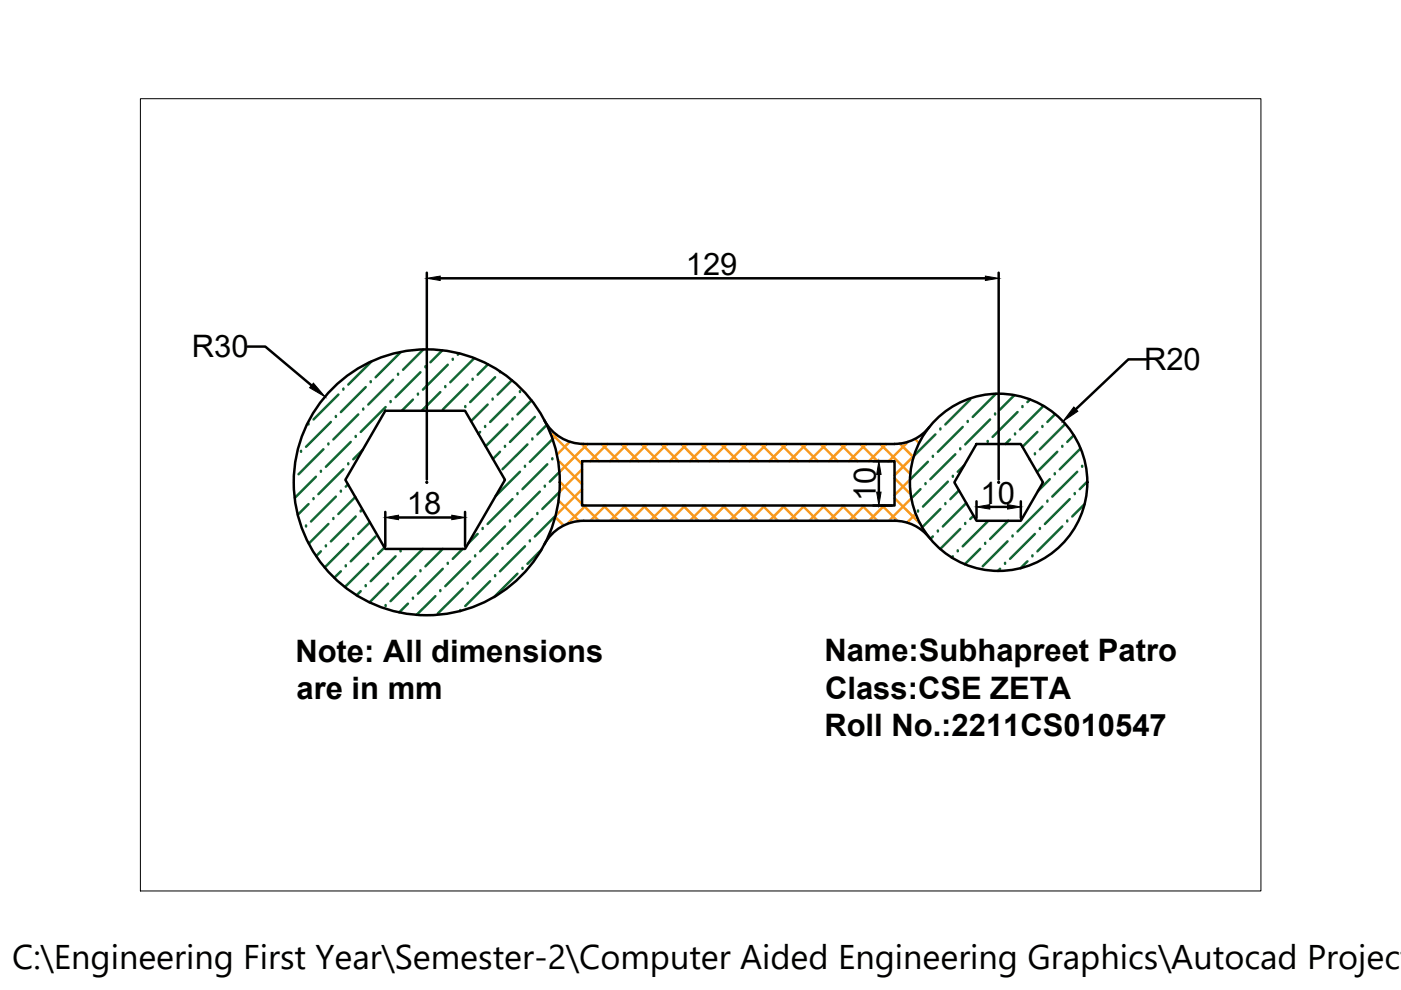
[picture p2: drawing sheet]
<svg xmlns="http://www.w3.org/2000/svg" width="297mm" height="210mm" viewBox="0 0 297 210" stroke-linecap="round" stroke-linejoin="round" font-family="sans-serif">
<!-- layer: 0 -->
<circle cx="65.4" cy="90" r=".26" fill="#136734"/>
<path d="M71.7 83.7l-5.2 5.2" fill="none" stroke="#136734" stroke-width=".53"/>
<circle cx="72.8" cy="82.6" r=".26" fill="#136734"/>
<path d="M78.8 76.6l-5 4.9" fill="none" stroke="#136734" stroke-width=".53"/>
<circle cx="63.8" cy="95.8" r=".26" fill="#136734"/>
<path d="M70.2 89.5l-5.3 5.2" fill="none" stroke="#136734" stroke-width=".53"/>
<circle cx="71.2" cy="88.4" r=".26" fill="#136734"/>
<path d="M77.5 82.1l-5.2 5.3" fill="none" stroke="#136734" stroke-width=".53"/>
<circle cx="78.6" cy="81" r=".26" fill="#136734"/>
<path d="M84.9 74.7l-5.3 5.3M68.6 95.3l-5.3 5.3" fill="none" stroke="#136734" stroke-width=".53"/>
<circle cx="69.6" cy="94.2" r=".26" fill="#136734"/>
<path d="M76 87.9l-5.3 5.3" fill="none" stroke="#136734" stroke-width=".53"/>
<circle cx="77" cy="86.8" r=".26" fill="#136734"/>
<path d="M83.3 80.5l-5.2 5.3" fill="none" stroke="#136734" stroke-width=".53"/>
<circle cx="84.4" cy="79.5" r=".26" fill="#136734"/>
<path d="M89.8 74.1l-4.3 4.3M67 101.1l-4.5 4.5" fill="none" stroke="#136734" stroke-width=".53"/>
<circle cx="68" cy="100" r=".26" fill="#136734"/>
<path d="M74.4 93.7l-5.3 5.3" fill="none" stroke="#136734" stroke-width=".53"/>
<circle cx="75.4" cy="92.6" r=".26" fill="#136734"/>
<path d="M81.8 86.3l-5.3 5.3" fill="none" stroke="#136734" stroke-width=".53"/>
<circle cx="82.8" cy="85.3" r=".26" fill="#136734"/>
<path d="M89.1 78.9l-5.2 5.3" fill="none" stroke="#136734" stroke-width=".53"/>
<circle cx="90.2" cy="77.9" r=".26" fill="#136734"/>
<path d="M93.8 74.3l-2.5 2.5M65.4 106.9l-2.3 2.2" fill="none" stroke="#136734" stroke-width=".53"/>
<circle cx="66.5" cy="105.8" r=".26" fill="#136734"/>
<path d="M72.8 99.5l-5.3 5.3" fill="none" stroke="#136734" stroke-width=".53"/>
<circle cx="73.8" cy="98.4" r=".26" fill="#136734"/>
<path d="M76.9 95.4l-2 2M87.6 84.7l-2.4 2.4" fill="none" stroke="#136734" stroke-width=".53"/>
<circle cx="88.6" cy="83.7" r=".26" fill="#136734"/>
<path d="M94.9 77.3l-5.2 5.3" fill="none" stroke="#136734" stroke-width=".53"/>
<circle cx="96" cy="76.3" r=".26" fill="#136734"/>
<path d="M97.4 74.9l-.3 .3" fill="none" stroke="#136734" stroke-width=".53"/>
<circle cx="64.9" cy="111.6" r=".26" fill="#136734"/>
<path d="M71.2 105.3l-5.3 5.3" fill="none" stroke="#136734" stroke-width=".53"/>
<circle cx="72.3" cy="104.2" r=".26" fill="#136734"/>
<path d="M93.4 83.1l-4 4M73.8 102.7l-.5 .5" fill="none" stroke="#136734" stroke-width=".53"/>
<circle cx="94.4" cy="82.1" r=".26" fill="#136734"/>
<path d="M100.6 75.9l-5.1 5.1M69.6 111.1l-4.1 4.1" fill="none" stroke="#136734" stroke-width=".53"/>
<circle cx="70.7" cy="110" r=".26" fill="#136734"/>
<path d="M99.2 81.5l-5.3 5.3M75.3 105.4l-3.6 3.6" fill="none" stroke="#136734" stroke-width=".53"/>
<circle cx="100.2" cy="80.5" r=".26" fill="#136734"/>
<path d="M103.5 77.2l-2.2 2.3M68 116.9l-1 1" fill="none" stroke="#136734" stroke-width=".53"/>
<circle cx="69.1" cy="115.8" r=".26" fill="#136734"/>
<path d="M75.4 109.5l-5.2 5.3" fill="none" stroke="#136734" stroke-width=".53"/>
<g fill="#136734">
<circle cx="76.5" cy="108.5" r=".26"/>
<circle cx="98.6" cy="86.3" r=".26"/>
</g>
<path d="M105 80l-5.3 5.3" fill="none" stroke="#136734" stroke-width=".53"/>
<circle cx="106" cy="78.9" r=".26" fill="#136734"/>
<path d="M73.8 115.3l-5 5" fill="none" stroke="#136734" stroke-width=".53"/>
<circle cx="74.9" cy="114.3" r=".26" fill="#136734"/>
<path d="M103.4 85.8l-3.5 3.5M78.4 110.7l-2.4 2.5" fill="none" stroke="#136734" stroke-width=".53"/>
<circle cx="104.4" cy="84.7" r=".26" fill="#136734"/>
<path d="M108.5 80.6l-3 3.1M72.3 121.1l-1.4 1.4" fill="none" stroke="#136734" stroke-width=".53"/>
<circle cx="73.3" cy="120.1" r=".26" fill="#136734"/>
<path d="M101.8 91.6l-.4 .4M79.6 113.7l-5.2 5.3" fill="none" stroke="#136734" stroke-width=".53"/>
<circle cx="102.9" cy="90.5" r=".26" fill="#136734"/>
<path d="M109.2 84.2l-5.3 5.3" fill="none" stroke="#136734" stroke-width=".53"/>
<circle cx="110.2" cy="83.1" r=".26" fill="#136734"/>
<path d="M78.1 119.5l-5 5" fill="none" stroke="#136734" stroke-width=".53"/>
<circle cx="79.1" cy="118.5" r=".26" fill="#136734"/>
<path d="M107.6 90l-4.6 4.6M81.5 116.1l-1.3 1.3" fill="none" stroke="#136734" stroke-width=".53"/>
<circle cx="108.7" cy="88.9" r=".26" fill="#136734"/>
<path d="M112.7 84.9l-3 3M76.5 125.3l-.9 .9" fill="none" stroke="#136734" stroke-width=".53"/>
<circle cx="77.5" cy="124.3" r=".26" fill="#136734"/>
<path d="M83.9 118l-5.3 5.2" fill="none" stroke="#136734" stroke-width=".53"/>
<circle cx="84.9" cy="116.9" r=".26" fill="#136734"/>
<path d="M106 95.8l-1.5 1.5" fill="none" stroke="#136734" stroke-width=".53"/>
<circle cx="107.1" cy="94.7" r=".26" fill="#136734"/>
<path d="M113.4 88.4l-5.3 5.3M82.3 123.8l-4 3.9" fill="none" stroke="#136734" stroke-width=".53"/>
<circle cx="83.3" cy="122.7" r=".26" fill="#136734"/>
<path d="M111.8 94.2l-5.3 5.3M89.6 116.4l-5.2 5.2" fill="none" stroke="#136734" stroke-width=".53"/>
<circle cx="112.9" cy="93.2" r=".26" fill="#136734"/>
<path d="M115.9 90.1l-2 2" fill="none" stroke="#136734" stroke-width=".53"/>
<circle cx="81.8" cy="128.5" r=".26" fill="#136734"/>
<path d="M88.1 122.2l-5.3 5.3" fill="none" stroke="#136734" stroke-width=".53"/>
<circle cx="89.1" cy="121.1" r=".26" fill="#136734"/>
<path d="M93.9 116.4l-3.7 3.7M110.2 100l-5.1 5.2" fill="none" stroke="#136734" stroke-width=".53"/>
<circle cx="111.3" cy="99" r=".26" fill="#136734"/>
<path d="M117.2 93.1l-4.9 4.8M86.5 128l-1.9 1.9" fill="none" stroke="#136734" stroke-width=".53"/>
<circle cx="87.6" cy="126.9" r=".26" fill="#136734"/>
<path d="M93.9 120.6l-5.3 5.3" fill="none" stroke="#136734" stroke-width=".53"/>
<circle cx="94.9" cy="119.5" r=".26" fill="#136734"/>
<path d="M98.1 116.4l-2.1 2.1M101.3 113.2l-2 2" fill="none" stroke="#136734" stroke-width=".53"/>
<circle cx="102.3" cy="112.2" r=".26" fill="#136734"/>
<path d="M108.7 105.8l-5.3 5.3" fill="none" stroke="#136734" stroke-width=".53"/>
<circle cx="109.7" cy="104.8" r=".26" fill="#136734"/>
<path d="M116 98.4l-5.2 5.3" fill="none" stroke="#136734" stroke-width=".53"/>
<circle cx="117.1" cy="97.4" r=".26" fill="#136734"/>
<path d="M92.3 126.4l-4 4" fill="none" stroke="#136734" stroke-width=".53"/>
<circle cx="93.4" cy="125.3" r=".26" fill="#136734"/>
<path d="M99.7 119l-5.3 5.3" fill="none" stroke="#136734" stroke-width=".53"/>
<circle cx="100.7" cy="118" r=".26" fill="#136734"/>
<path d="M107.1 111.6l-5.3 5.3" fill="none" stroke="#136734" stroke-width=".53"/>
<circle cx="108.1" cy="110.6" r=".26" fill="#136734"/>
<path d="M114.5 104.2l-5.3 5.3" fill="none" stroke="#136734" stroke-width=".53"/>
<circle cx="115.5" cy="103.2" r=".26" fill="#136734"/>
<path d="M118.6 100.1l-2 2M98.1 124.8l-5.3 5.3" fill="none" stroke="#136734" stroke-width=".53"/>
<circle cx="99.2" cy="123.8" r=".26" fill="#136734"/>
<path d="M105.5 117.4l-5.3 5.3" fill="none" stroke="#136734" stroke-width=".53"/>
<circle cx="106.5" cy="116.4" r=".26" fill="#136734"/>
<path d="M112.9 110l-5.3 5.3" fill="none" stroke="#136734" stroke-width=".53"/>
<circle cx="113.9" cy="109" r=".26" fill="#136734"/>
<path d="M118.6 104.3l-3.6 3.6" fill="none" stroke="#136734" stroke-width=".53"/>
<circle cx="97.6" cy="129.6" r=".26" fill="#136734"/>
<path d="M103.9 123.2l-5.3 5.3" fill="none" stroke="#136734" stroke-width=".53"/>
<circle cx="105" cy="122.2" r=".26" fill="#136734"/>
<path d="M111.3 115.8l-5.3 5.3" fill="none" stroke="#136734" stroke-width=".53"/>
<circle cx="112.3" cy="114.8" r=".26" fill="#136734"/>
<path d="M117.8 109.3l-4.4 4.4M109.7 121.6l-4.9 5" fill="none" stroke="#136734" stroke-width=".53"/>
<circle cx="110.8" cy="120.6" r=".26" fill="#136734"/>
<path d="M198.3 92.1l-4.5 4.5M114.8 116.5l-3 3" fill="none" stroke="#136734" stroke-width=".53"/>
<circle cx="199.4" cy="91.1" r=".26" fill="#136734"/>
<path d="M196.7 97.9l-3.8 3.8M205.7 84.7l-5.3 5.3" fill="none" stroke="#136734" stroke-width=".53"/>
<circle cx="197.8" cy="96.9" r=".26" fill="#136734"/>
<path d="M204.1 90.5l-5.3 5.3" fill="none" stroke="#136734" stroke-width=".53"/>
<circle cx="205.2" cy="89.5" r=".26" fill="#136734"/>
<path d="M211.2 83.5l-5 4.9M195.2 103.7l-2 1.9" fill="none" stroke="#136734" stroke-width=".53"/>
<circle cx="196.2" cy="102.7" r=".26" fill="#136734"/>
<path d="M202.6 96.3l-5.3 5.3" fill="none" stroke="#136734" stroke-width=".53"/>
<circle cx="203.6" cy="95.3" r=".26" fill="#136734"/>
<path d="M209.9 88.9l-5.3 5.3" fill="none" stroke="#136734" stroke-width=".53"/>
<circle cx="211" cy="87.9" r=".26" fill="#136734"/>
<path d="M215.1 83.8l-3.1 3" fill="none" stroke="#136734" stroke-width=".53"/>
<circle cx="194.6" cy="108.5" r=".26" fill="#136734"/>
<path d="M201 102.1l-5.3 5.3" fill="none" stroke="#136734" stroke-width=".53"/>
<circle cx="202" cy="101.1" r=".26" fill="#136734"/>
<path d="M204.4 98.7l-1.3 1.3" fill="none" stroke="#136734" stroke-width=".53"/>
<circle cx="209.4" cy="93.7" r=".26" fill="#136734"/>
<path d="M215.7 87.4l-5.3 5.2" fill="none" stroke="#136734" stroke-width=".53"/>
<circle cx="216.8" cy="86.3" r=".26" fill="#136734"/>
<path d="M218.4 84.7l-.6 .6M199.4 107.9l-3.9 3.9" fill="none" stroke="#136734" stroke-width=".53"/>
<circle cx="200.4" cy="106.9" r=".26" fill="#136734"/>
<path d="M214.2 93.2l-1 .9M203.3 104l-1.8 1.8" fill="none" stroke="#136734" stroke-width=".53"/>
<circle cx="215.2" cy="92.1" r=".26" fill="#136734"/>
<path d="M221.2 86.1l-5 5M197.8 113.7l-.5 .6" fill="none" stroke="#136734" stroke-width=".53"/>
<circle cx="198.8" cy="112.7" r=".26" fill="#136734"/>
<path d="M219.9 91.6l-3.1 3.1M204.9 106.7l-5 4.9" fill="none" stroke="#136734" stroke-width=".53"/>
<circle cx="221" cy="90.5" r=".26" fill="#136734"/>
<path d="M223.7 87.8l-1.6 1.7M203.6 112.2l-4.3 4.2" fill="none" stroke="#136734" stroke-width=".53"/>
<circle cx="204.6" cy="111.1" r=".26" fill="#136734"/>
<path d="M218.4 97.4h-.1M206.4 109.3l-.7 .7" fill="none" stroke="#136734" stroke-width=".53"/>
<circle cx="219.4" cy="96.3" r=".26" fill="#136734"/>
<path d="M225.7 90l-5.2 5.3M202 118l-.2 .2" fill="none" stroke="#136734" stroke-width=".53"/>
<circle cx="203.1" cy="116.9" r=".26" fill="#136734"/>
<path d="M224.2 95.8l-4.3 4.3M209.4 110.6l-5.3 5.2" fill="none" stroke="#136734" stroke-width=".53"/>
<circle cx="225.2" cy="94.7" r=".26" fill="#136734"/>
<path d="M227.7 92.3l-1.4 1.4M207.8 116.4l-3.3 3.2" fill="none" stroke="#136734" stroke-width=".53"/>
<circle cx="208.9" cy="115.3" r=".26" fill="#136734"/>
<path d="M213.8 110.4l-3.9 3.9M222.6 101.6l-2.5 2.5" fill="none" stroke="#136734" stroke-width=".53"/>
<circle cx="223.6" cy="100.6" r=".26" fill="#136734"/>
<path d="M229.1 95.1l-4.4 4.4M213.6 114.8l-5.2 5.3" fill="none" stroke="#136734" stroke-width=".53"/>
<circle cx="214.7" cy="113.7" r=".26" fill="#136734"/>
<path d="M221 107.4l-5.3 5.3" fill="none" stroke="#136734" stroke-width=".53"/>
<circle cx="222.1" cy="106.4" r=".26" fill="#136734"/>
<path d="M228.4 100l-5.3 5.3" fill="none" stroke="#136734" stroke-width=".53"/>
<circle cx="229.4" cy="99" r=".26" fill="#136734"/>
<path d="M212 120.6l-.4 .5" fill="none" stroke="#136734" stroke-width=".53"/>
<circle cx="213.1" cy="119.5" r=".26" fill="#136734"/>
<path d="M219.4 113.2l-5.2 5.3" fill="none" stroke="#136734" stroke-width=".53"/>
<circle cx="220.5" cy="112.2" r=".26" fill="#136734"/>
<path d="M226.8 105.8l-5.3 5.3" fill="none" stroke="#136734" stroke-width=".53"/>
<circle cx="227.9" cy="104.8" r=".26" fill="#136734"/>
<path d="M217.8 119l-1.4 1.5M230.5 102.1l-1.6 1.6" fill="none" stroke="#136734" stroke-width=".53"/>
<circle cx="218.9" cy="118" r=".26" fill="#136734"/>
<path d="M225.2 111.6l-5.3 5.3" fill="none" stroke="#136734" stroke-width=".53"/>
<circle cx="226.3" cy="110.6" r=".26" fill="#136734"/>
<path d="M229.9 106.9l-2.6 2.6" fill="none" stroke="#136734" stroke-width=".53"/>
<g fill="none" stroke="#f8991e" stroke-width=".53">
<path d="M116 90l-.1 .1M116.6 91.6l6.8 6.8M118.1 92.2l-.9 .9M118.3 97.5l5.1 5.1M120.8 93.7l-2.7 2.7M123.3 94.1l3.7 3.7M123.4 99.5l-4.8 4.8M124.6 94.1l-6 6M127.6 94.1l3.6 3.7M128.8 94.1l-3.7 3.7M131.8 94.1l3.6 3.7M133 94.1l-3.6 3.7"/>
<path d="M136 94.1l3.6 3.7M137.2 94.1l-3.6 3.7M140.2 94.1l3.7 3.7M141.4 94.1l-3.6 3.7M144.4 94.1l3.7 3.7M145.7 94.1l-3.7 3.7M148.7 94.1l3.6 3.7M149.9 94.1l-3.7 3.7M152.9 94.1l3.6 3.7M154.1 94.1l-3.6 3.7M157.1 94.1l3.6 3.7M158.3 94.1l-3.6 3.7"/>
<path d="M161.3 94.1l3.7 3.7M162.5 94.1l-3.6 3.7M165.5 94.1l3.7 3.7M166.8 94.1l-3.7 3.7M169.8 94.1l3.6 3.7M171 94.1l-3.6 3.7M174 94.1l3.6 3.7M175.2 94.1l-3.6 3.7M178.2 94.1l3.6 3.7M179.4 94.1l-3.6 3.7M182.4 94.1l3.7 3.7M183.6 94.1l-3.6 3.7"/>
<path d="M186.6 94.1l6.4 6.4M187.9 94.1l-3.7 3.7M190.8 94.1l2.9 2.9M192.5 93.7l-4.1 4.1M193.8 96.6l-4.1 4.2M194 93.1l.9 .9M196.4 91.3h.1M116.7 112.8l.4 .4M117.7 109.6l1.8 1.8M118.4 106.1l4.4 4.4M118.7 102.1l4.7 4.7M123.4 103.7l-5.6 5.6"/>
<path d="M123.7 107.2l3.3 3.2M124.2 107.2l-3.9 3.9M127.9 107.2l3.3 3.2M128.4 107.2l-3.2 3.2M132.2 107.2l3.2 3.2M132.6 107.2l-3.2 3.2M136.4 107.2l3.2 3.2M136.8 107.2l-3.2 3.2M140.6 107.2l3.2 3.2M141.1 107.2l-3.3 3.2M144.8 107.2l3.2 3.2M145.3 107.2l-3.3 3.2"/>
<path d="M149 107.2l3.3 3.2M149.5 107.2l-3.2 3.2M153.3 107.2l3.2 3.2M153.7 107.2l-3.2 3.2M157.5 107.2l3.2 3.2M158 107.2l-3.3 3.2M161.7 107.2l3.2 3.2M162.2 107.2l-3.3 3.2M165.9 107.2l3.2 3.2M166.4 107.2l-3.3 3.2M170.1 107.2l3.3 3.2M170.6 107.2l-3.2 3.2"/>
<path d="M174.4 107.2l3.2 3.2M174.8 107.2l-3.2 3.2M178.6 107.2l3.2 3.2M179 107.2l-3.2 3.2M182.8 107.2l3.2 3.2M183.3 107.2l-3.3 3.2M187 107.2l3.3 3.2M187.5 107.2l-3.3 3.2M189.7 105.6l5.4 5.5M189.7 101.4l3.4 3.4M192.9 101.7l-3.2 3.3M193.2 105.6l-4.7 4.8"/>
<path d="M194.1 108.9l-1.8 1.9M195.5 111.8l-.4 .4"/>
</g>
<g fill="none" stroke="#000" stroke-width=".53">
<path d="M90.5 57.8v43.9M93.3 59h115.6M211.7 57.8v43.9M52.5 73.5h3.7l9.8 8.2M243 76.2h-3.8l-11.1 10.6M81.7 87.1h16.9l8.5 14.6-8.5 14.7h-16.9l-8.5-14.7zM115.4 89.1a9.4 9.4 0 0 0 8.3 5M123.4 97.8h66.3v9.4h-66.3zM185.2 97.8h3.9M197 90.6a9.4 9.4 0 0 1-7.4 3.5h-65.9M207 94.1h9.4l4.7 8.2-4.7 8.1h-9.4l-4.7-8.1zM81.7 108.5v7.3"/>
<path d="M84.5 109.7h11.3M90.4 102.3h.2M90.5 102.2v.2M98.6 108.5v7.3M123.7 110.4a9.4 9.4 0 0 0-8.3 5M123.7 110.4h65.9a9.4 9.4 0 0 1 7.4 3.6M185.2 107.2h3.9M186.3 100.6v3.7M207 106.3v3.5M209.9 107.5h3.7M211.7 102.3h.1M211.7 102.2v.2"/>
<path d="M216.4 106.3v3.5"/>
<circle cx="90.5" cy="102.3" r="28.2"/>
<circle cx="211.7" cy="102.3" r="18.8"/>
</g>
<path d="M90.5 59l2.8-.5v1zM208.9 58.5l2.8 .5-2.8 .5zM66.4 81.2l2.5 2.9-3.3-1.9zM227.7 86.3l.8 .9-3.1 2.1zM81.7 109.7l2.8-.5v1zM95.8 109.2l2.8 .5-2.8 .5zM186.3 97.8l.5 2.8h-.9zM185.9 104.3h.9l-.5 2.9zM207 107.5l2.9-.5v.9zM213.6 107l2.8 .5-2.8 .4z" fill="#000" stroke="#000" stroke-width=".21"/>
<path d="M29.8 20.9h237.5v168h-237.5z" fill="none" stroke="#000" stroke-width=".21"/>
<text font-size="7.3" x="2.6" y="205.5">C:\Engineering First Year\Semester-2\Computer Aided Engineering Graphics\Autocad Project</text>
<g font-size="6.6">
<text x="145.4" y="58.3">129</text>
<text x="40.7" y="75.8">R30</text>
<text x="242.6" y="78.5">R20</text>
<text x="185.7" y="106.3" transform="rotate(-90 185.7 106.3)">10</text>
<text x="207.9" y="106.8">10</text>
<text x="86.3" y="109">18</text>
<text x="62.6" y="140.4">Note: All dimensions</text>
<text x="174.8" y="140.2">Name:Subhapreet Patro</text>
<text x="62.9" y="148.3">are in mm</text>
<text x="174.9" y="148.1">Class:CSE ZETA</text>
<text x="174.8" y="156.1">Roll No.:2211CS010547</text>
</g>
</svg>
